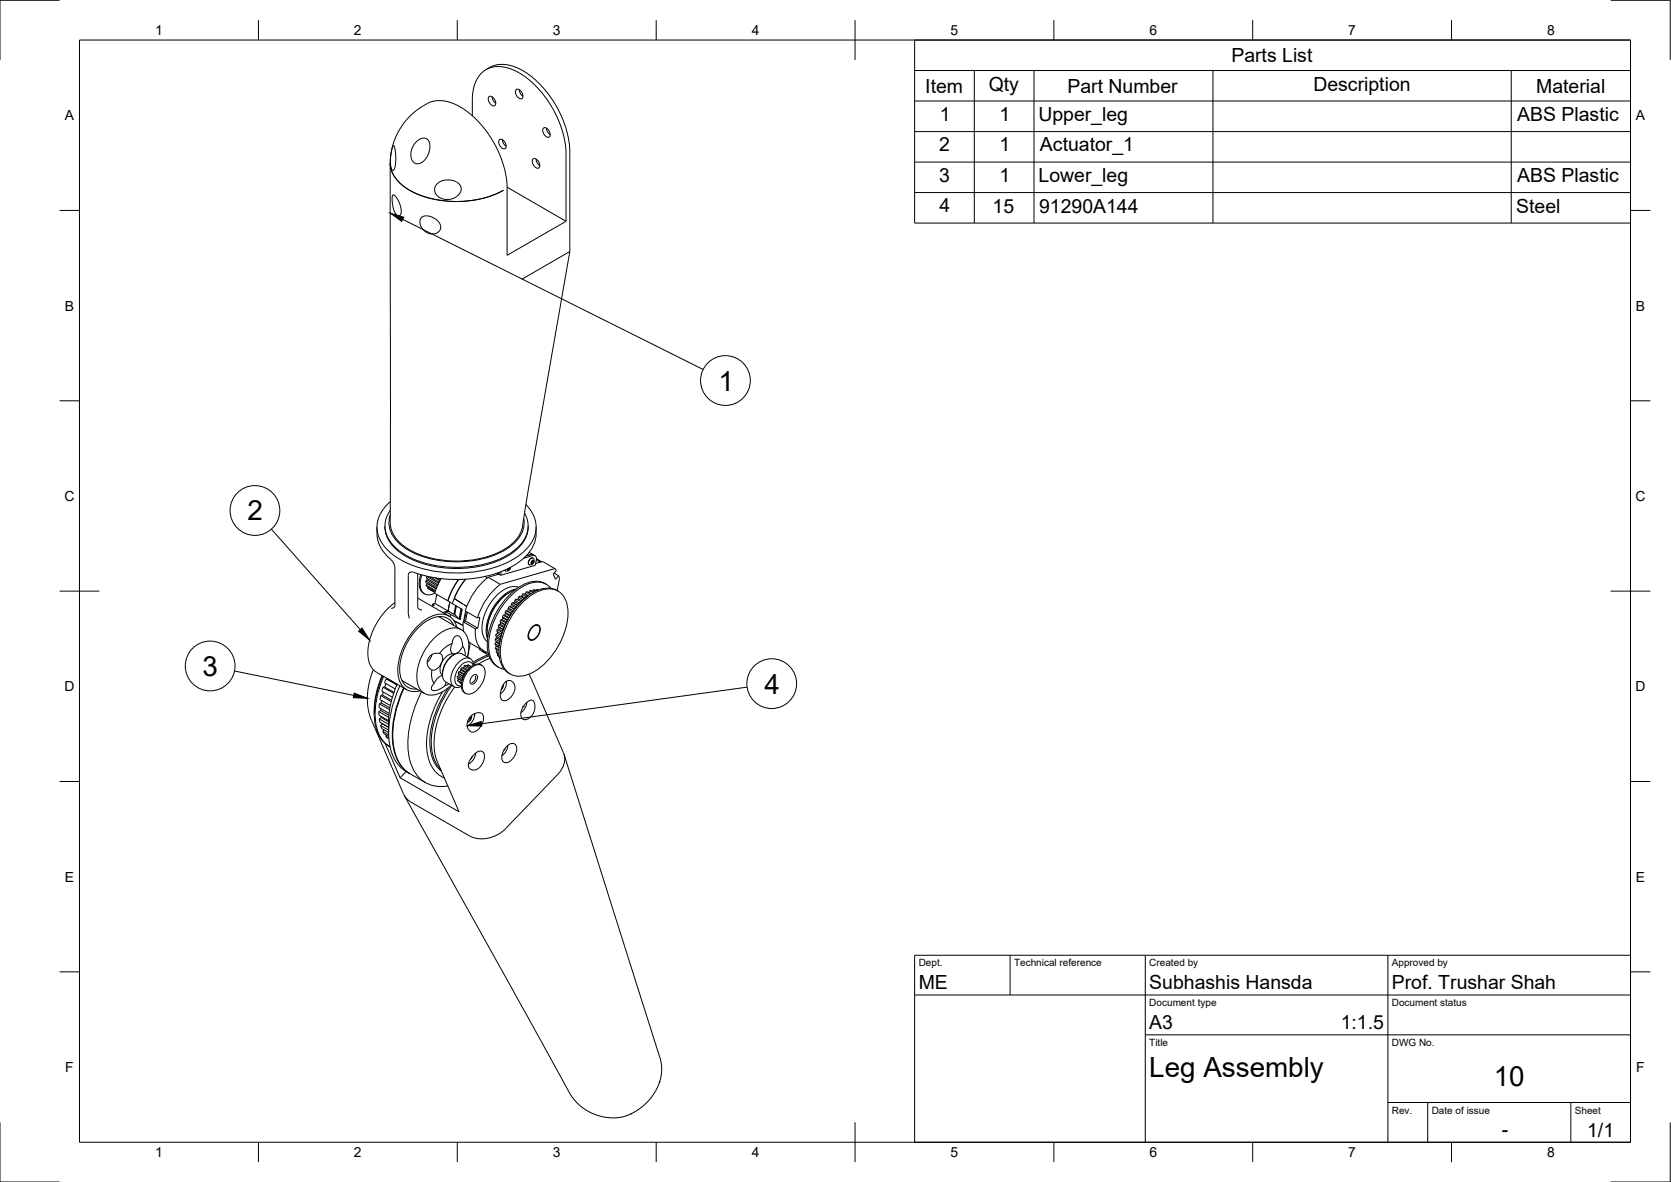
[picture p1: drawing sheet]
<svg xmlns="http://www.w3.org/2000/svg" width="420mm" height="297mm" viewBox="0 0 420 297" stroke-linecap="round" stroke-linejoin="round" font-family="sans-serif">
<!-- layer: Visible -->
<g fill="none" stroke="#000" stroke-width=".25">
<path d="M122.2 17.5l1.6-.6 2.4-.1 2.2 .5 2.7 1.4 2.6 1.9 2.1 2.2 1.9 2.4 1.9 3.2 1.8 4.4 .9 4.6v18.2M122.2 17.5l-1 .8-.8 .8-.7 1.2-.5 1.4-.4 2.8v4.6M122.2 17.5l1.9-1 2.3-.3 2.8 .5 2.6 1.3 2.9 2.2 2.4 2.4 2.4 3.5 1.7 3.2 1.4 3.9 .6 3.8 .1 26.2M98.9 36.7h.2l.2 .8 .2 2.8-.3 2.1-.5 .4-.4-1-.1-1.9 .3-2.1zM104.5 35.8l1.2-.9 1-.2 .9 .5 .5 1-.2 1.8-.5 1.4-.9 1.1-1.2 .6-.5 .1-.7-.4-.5-.5-.3-.9 .2-1.9zM123 24.2a1.55 1.55 0 0 1 1.4 2.4 1.55 1.55 0 0 1-1.4-2.4zM123.7 24.3l.2 .7 .8 .9M125.7 35a1.55 1.55 0 0 1 1.3 2.4 1.55 1.55 0 0 1-1.3-2.4zM126.3 35.1l.2 .7 .8 .9M129.9 22.5a1.55 1.55 0 0 1 1.3 2.3 1.55 1.55 0 0 1-1.3-2.3zM130.5 22.5l.2 .8 .8 .9M134.1 39.9a1.55 1.55 0 0 1 1.4 2.3 1.55 1.55 0 0 1-1.4-2.3z"/>
<path d="M134.8 40l.2 .7 .7 .9M136.7 32.1a1.55 1.55 0 0 1 1.4 2.4 1.55 1.55 0 0 1-1.4-2.4zM137.4 32.2l.2 .7 .7 .9M98.1 41l.3 1.9 .9 1.7 1.8 1.9 1.9 1.3M98.1 41l.3-3.2 1.2-3.7 1.7-2.8 1.9-2.3 2.5-2 2-1.1 1-.4 2.1-.2 2.8 .6 1.8 .8 2.1 1.3 3.3 3.1 2.7 3.6 1.3 2.2 1.2 2.8 .9 3 .6 3.6v17.9l14.8-8.6M98.1 41v25M98.1 41a8.3 8.3 0 0 0 4.9 6.8M98.7 49.1l.3-.1 .5 .4 .9 1.5 .5 1.8-.1 1.1a.72 .72 0 0 1-.8 .5 .72 .72 0 0 1-.6-.7l-.7-2.3zM103 47.8l1.9 1 2.9 1 3.1 .6 3.9 .2M103 47.8a23.9 23.9 0 0 0 11.8 2.8M105.9 54.7a3.4 3.4 0 0 1 4.4 1.1l.5 1.1v.6l-.3 .5a2.97 2.97 0 0 1-3.3 .4 2.97 2.97 0 0 1-1.6-3zM109.8 46.3l.6-.5 1.1-.5 1.5-.1 1 .2 1.5 .9 .4 .8v.8l-.6 1.1-.9 .6-1.4 .5-1.5-.1-1.1-.4-.9-1.1-.2-1.1z"/>
<path d="M114.8 50.6l3.8-.2 3.1-.6 3-1 1.9-1a23.9 23.9 0 0 1-11.8 2.8zM127.5 47l14.8 8.6M98.1 66.1v65.2M98.1 66v.1M143.3 63.2l-11.6 66.9a8.8 8.8 0 0 1-5.3 8.2 25.8 25.8 0 0 1-24.2-.6 8 8 0 0 1-4.1-6.4M143.3 63.2l-12.1 7M94.8 132.5a8.8 8.8 0 0 0 3.5 8.1M96.8 132.2a8.5 8.5 0 0 0 4.6 7.2 27.7 27.7 0 0 0 26.8 0 8.4 8.4 0 0 0 4.6-7.2M98.1 129.4a6.6 6.6 0 0 0 2.3 7.2 22.9 22.9 0 0 0 16.4 4.5 21 21 0 0 0 12.4-4.5 6.9 6.9 0 0 0 2.5-6.3M98.1 128.2a6.9 6.9 0 0 0 1.8 9.8 25 25 0 0 0 18 4.4 20.4 20.4 0 0 0 13-5.5 6.6 6.6 0 0 0 1-8M98.1 126.1a7.8 7.8 0 0 0-2.7 9.3 14.6 14.6 0 0 0 8.7 6.8 32 32 0 0 0 24.6-1.4 10.5 10.5 0 0 0 6.1-7.7 7.9 7.9 0 0 0-2.6-6.3M133.1 138.8l1 .6"/>
<path d="M134 139.6l-2.3 .7M134 139.6a.66 .66 0 0 1 .9 .7v.4M134.1 139.4l-.4-.1-1.4 .4M134.1 139.4l.4 .2M134.8 132.5v1.6M134.8 134.1a9.5 9.5 0 0 1-5.2 7.8 31.5 31.5 0 0 1-25.6 1.9l-1 .1-.3 .5v9.8l.2 1.2M98.3 140.6l.7 .9 .3 1.1v9.7l-.4 .4-.5 .2M99.3 151.4a16.6 16.6 0 0 0-6.8 13.6 4.9 4.9 0 0 0 2.2 3.9l7.5 4.4M105 144.2v8.4l.4 .5 .7 .2M105.1 150.3l.3 .2M105.3 150.5l7.6 4.3M105.8 144.4a3.8 3.8 0 0 0 1 4.9"/>
<path d="M106.1 144.5a4.2 4.2 0 0 0 .4 4.6 2.37 2.37 0 0 0 2.8 0M107.1 146l2.7 1.6M107.1 146v.4l2.6 1.5M107.1 147l.1 .3M107.2 147.3l2.2 1.3M107.3 144.9l2.9 1.6M107.3 144.8l-.1 .4 2.9 1.7M107.4 144.8l-.1 .1M107.4 145.7l-.3 .3M107.4 145.7l2.6 1.5M107.4 146.7l-.3 .3 2.4 1.4M107.4 146.6v.1"/>
<path d="M107.4 146.7l2.3 1.3M107.4 145.4v.3M107.5 147.8l.2 .1M107.6 147.6l-.1 .2 1.8 1.1M108.1 145l2.2 1.3M108.8 151.8l.4 .3-.7 .2M108.8 151.8v.4M109.3 149.1l3.3 1.9M109.4 151.6l3.3 2M109.4 151.6l-.6 .2M109.4 145.2l1.1 .7M109.7 145.3l.9 .5"/>
<path d="M109.8 149.4l-.4 2.2M110.3 154.9l5.7 3.3M110.8 145.4l-.7 1.5M110.9 145.4l-1.6 3.7M112.1 153.7l3.4 1.9M112.1 153.7l-.1 .6M112.6 151l1.1 .7M112.7 153.6l1.4 .8M112.7 153.6l-.6 .1M112.7 153.6l-1.4 .3M113.1 151.3l-.4 2.3M113.2 154.4v.6"/>
<path d="M113.7 151.7l2.5 1.4M114.1 157.1a3.9 3.9 0 0 0-5.6-1.7 15.1 15.1 0 0 0-7.9 13.8 3.9 3.9 0 0 0 4.2 4M114.1 156l2.3 1.1M114.1 154.4l.2 .1M114.2 156l1.5 .8M114.2 150.4l-.4 1.3M114.2 150.4a17.7 17.7 0 0 1 2.9-4.8 17.7 17.7 0 0 0-2.9 4.8l2.9 1.8 .3 .1M114.2 150.4l2.1 1.4M114.3 150.4h-.1M114.6 152.2l-.5 2.2M114.7 152.2l-.4 2.3 .3 .2M114.7 152.3l-.4 2.1 1.1 1.1"/>
<path d="M114.8 157.6a4.1 4.1 0 0 0-5.9-2.9 15.9 15.9 0 0 0-8.8 15.1 4.1 4.1 0 0 0 5.5 3.8M115.3 145.6a17.5 17.5 0 0 0-2.7 5.4M115.4 155.5l.2 .1M115.6 155.6h.2M115.7 156.8l.7 .3M115.7 152.8l.2 .2M115.9 153l.2 .1M115.9 153l-.5 2.5M116.1 153.1l-.5 2.5M116.1 153.1h.1M116.3 153.1l-.5 2.6-.2-.1M116.5 156.3l.1 2.4"/>
<path d="M116.7 156.1l.1 .1M116.7 152l.7 .3M116.8 156.2h.1M116.8 156.2h-.2M117.1 153.6l-.5 2.6M117.1 156.1l-.7 .2 3.1 1.7M117.1 156.1l3 1.7M117.2 153.7l-.4 2.5M117.5 153.8l-.4 2.3M119.5 158a5.1 5.1 0 0 0 3 5.9h.2M120.1 157.8l-.6 .2M122 144.9l.4 .4"/>
<path d="M122.7 145.1a16.9 16.9 0 0 0-5.7 8.4l3 1.8 .6-.2-.5 2.7M124.7 159.4l1.2 .7M124.7 159.4l-.1 .4 1.2 .7M124.9 144l.5 .3M125 158.2l-.1 .4 1.2 .8M125 159.2l-.3 .2M125 159.2l1 .6M125.1 158.8l-.1 .4M125.3 158l1.1 .6M125.3 158l-.3 .2 1.3 .7M125.4 144.3l-2.7 .8 3.1 1.7M125.4 144.3l.5 .3"/>
<path d="M125.4 157l-.1 .4M125.5 157.6l-.3-.2 1.3 .8M125.5 157.6l-.2 .4M125.5 157.6l1 .6M125.5 143.9l-.1 .4M125.7 156.2l1.3 .8M125.7 156.2l.2 .2M125.8 156.9l-.4 .1 1.3 .7M125.8 156.9l1 .6M125.8 146.8a16.9 16.9 0 0 0-5.7 8.5M125.9 156.4l-.1 .5M125.9 156.4l1.1 .7"/>
<path d="M125.9 155.8l-.2 .4M126 143.6l-.1 1M126.3 155.7l-.4 .1 1.4 .8M126.3 155.7l1.1 .6M126.3 155l1.3 .8M126.3 155l.1 .3M126.4 155.3l-.1 .4M126.4 155.3l1.2 .6M126.6 154.6l-.3 .4M126.9 154.6h-.4l1.4 .8M126.9 154.6l1.1 .6M127 153.9l1.3 .7"/>
<path d="M127 153.9l.1 .3M127.1 143.5h.1M127.1 154.2l-.2 .4M127.1 154.2l1.1 .6M127.3 153.5l-.3 .4M127.6 153.5h-.3l1.3 .7M127.6 153.5l1.1 .6M127.7 143v.1M127.7 143.1l.1 .1M127.7 143.1l.2 .1M127.7 142.9v.2M127.7 152.8l1.4 .7"/>
<path d="M127.7 152.8l.1 .3M127.8 153.1l-.2 .4M127.8 153.1l1.1 .7M127.9 142.8l.2 .2M128 152.4l-.2 .4M128.1 148.9a12.1 12.1 0 0 0-5.7 9.7M128.1 143l-.3 .2M128.1 143l-.2 .2M128.1 142.7v.3M128.2 142.7l-.1 .3M128.3 142.6a.48 .48 0 0 1-.2 .6 .48 .48 0 0 1-.6 0l.1-.2M128.3 152.5l-.3-.1 1.3 .7"/>
<path d="M128.3 152.5l1.1 .6M128.3 142.6a.87 .87 0 0 1-.4 .8 .87 .87 0 0 1-1-.1l.2 .2M128.6 152.2v-.4l1.3 .7M128.6 152.2l-.3 .3M128.6 152.2l1 .5M128.9 151.4l1.3 .8-1.1-.6M128.9 151.4l.2 .2M128.9 151.4l-.3 .3M129.4 151.3l.1-.5 1.2 .8M129.4 151.3l-.3 .3M129.4 151.3l1 .5M129.5 148.3a11.4 11.4 0 0 0-6.9 11.8"/>
<path d="M129.8 150.5l1.2 .7M129.8 150.5l-.3 .3M129.8 148a10.8 10.8 0 0 0-7.1 7.7l-.4 1.7a6.3 6.3 0 0 0 .3 3.1M130.3 150.5l-.3 .2M130.3 150.5l.9 .5M130.4 150l1.2 .7M130.4 150l-.1 .5M130.4 150l.3-.2 1.1 .7M130.4 147.6a5.3 5.3 0 0 0-5.4 2 11.5 11.5 0 0 0-3.6 9.8l.6 1.4 .5 .5M131.2 149.8l-.2 .2M131.2 149.8l.8 .5M131.2 151.6a10.2 10.2 0 0 1 7.4-3.6 4.8 4.8 0 0 1 4.1 4.8 18.1 18.1 0 0 1-9.5 16.6 4.8 4.8 0 0 1-7.3-4.2 18 18 0 0 1 5.3-13.6z"/>
<path d="M131.3 149.4l1.1 .6M131.3 149.4l-.1 .4M131.3 149.4l.4-.3 1 .7M132.1 149.3l.1-.5 1 .6M132.1 149.3h-.1M132.1 149.3l.7 .4M132.3 148.8l.3-.1 .9 .5M132.8 149.7l-2.8 2.7-2.1 2.9-1.5 3.2-.9 3.8M132.8 159.8l.4 .8M133 148.9h.1M133 148.9l.2-.5 .8 .5M133 148.9l.5 .3"/>
<path d="M133 141.9h.1M133.2 148.4l.3-.1 .8 .5M133.6 141.5l.2 .1M133.7 141.5v-.3l.4-.2v.4l-.3 .2M133.7 141.5l.1 .1M133.7 141l.4-.2 .2 .2-.2 .5-.4 .3-.2-.3zM133.8 141.2l-.2 .3M133.8 141.2l.2 .2M133.8 141v.2M133.9 141l.2 .1-.1 .3M133.9 157.5a1.1 1.1 0 0 1 1.5-.4 1.1 1.1 0 0 1 .4 1.5l-.4 1a1.77 1.77 0 0 1-2.3 1.1 2.59 2.59 0 0 1 .8-3.2zM133.9 157.6a1 1 0 0 1 1.4-.4 1 1 0 0 1 .4 1.4l-.4 .9a1.63 1.63 0 0 1-2.1 1.1 2.4 2.4 0 0 1 .7-3z"/>
<path d="M134 140.2a1.11 1.11 0 0 0-1 1.7M134 141.4l-.2 .2M134.1 148.2l.3-.1 .5 .3M134.2 140.4l-.2-.2a1.14 1.14 0 0 0-1 1.7l.3 .1M134.2 140.4a1.09 1.09 0 0 1-.9 1.6M134.7 141.6l1.8-.5 3.1 1.8 .3 .5M134.7 148.6l-.6-.4-.2 .4M134.9 140.7l.8 .6M134.9 140.7l-.3 1.4-8.7 2.5M134.9 140.4l1.1 .7M134.9 140.4l1.2 .7M135 148.1h.3"/>
<path d="M135.2 157.2h.1M135.2 157.2h-1M135.3 148.2h.1M135.3 148.3l-.3-.2-.2 .3M136 141.1h.1M136 141.1l-.3 .1M136.1 141.1v.1M137.4 146.8a6 6 0 0 0-6.9 .7 18.8 18.8 0 0 0-8 15 5.7 5.7 0 0 0 2.5 5M138.5 147.8a5.2 5.2 0 0 0-6.7-.6 18.5 18.5 0 0 0-8.9 15.5 5.2 5.2 0 0 0 3.9 5.5M139.3 144l1.2 .7M139.6 142.9l-13.8 3.9M139.9 143.4l-.8 .9 .6 1.3 .8-.9"/>
<path d="M140 148.3l.3 .3M140 148.3a6.9 6.9 0 0 0-7.6 1.7 18.8 18.8 0 0 0-6.9 14.3 5.8 5.8 0 0 0 2.8 5.1M140.5 144.7l.2 .7-.6 3M93.9 168.3l-1 3.2-.5 2.6v3.1l.5 2.4 8.6 20 .9 1.2 .8 .7M95.3 178.8v.9l2.4 1.4M95.3 177.8l2.5 1.5M95.4 176.9l2.6 1.5M95.4 176.9l-.1 .9M95.5 175.8l2.6 1.5M95.7 178.5l-.5 .3 2.5 1.5M95.7 174.8l2.7 1.5M95.7 178.5l2.1 1.2"/>
<path d="M95.7 174.8l-.2 1M95.7 178.1v.4M95.8 176.6l-.4 .3M95.8 176.6l2.2 1.3M95.9 176v.6M96.1 169.7a22.9 22.9 0 0 0-2 9.6M96.2 174.7l-.5 .1M96.2 174.7l2.3 1.3M96.2 169.8a18.9 18.9 0 0 0-1.2 14.5 6.8 6.8 0 0 0 2.8 3.2M96.3 172.7l2.7 1.6M96.3 172.7l-.3 1 2.7 1.5M96.4 173.9l-.2 .8"/>
<path d="M96.5 170a18.9 18.9 0 0 0-1.2 14.5 6.8 6.8 0 0 0 2.8 3.2l-.3-.2M96.7 171.6l2.7 1.5M96.7 172.6l-.4 .1M96.7 172.6l2.4 1.4M97 171.8l-.3 .8M97.1 170.6l-.4 1M97.5 170.6h-.4l2.7 1.5M97.5 170.6l2.4 1.4M97.5 170.6h.1M99.9 171.9a24.2 24.2 0 0 0-2.2 9.5M100.6 172.3a25 25 0 0 0-2.4 15.9 8.8 8.8 0 0 0 3.9 5.7M101 171l5.7 3.3"/>
<path d="M101.5 172.9a24.9 24.9 0 0 0-2.4 15.9 8.7 8.7 0 0 0 4 5.7M101.6 172.9a25 25 0 0 0-2.4 15.9 8.8 8.8 0 0 0 4 5.7l3.8 2.2M106 173.8a26.9 26.9 0 0 0-3.2 16.3 8.3 8.3 0 0 0 7.6 7.5l2.2-.1M108.6 168.4v1.9l.6 1.4 .9-1.3 1.2-.6M108.6 164.5l-.6 1.3-.6 .7M109.2 171.8l-.7 1.1a.88 .88 0 0 0 1.4 .5l1.9-1M110.5 164.2a1.21 1.21 0 0 1 .7 1.7 2.76 2.76 0 0 1-2.6 2.5M111.2 169.2v.3M111.3 173.8a24 24 0 0 0-3.8 15.8 7.4 7.4 0 0 0 4.2 5.9M112.2 171.4l-.4 1M112.8 172.8a23.9 23.9 0 0 0-4.6 15.5l.2 1a7.4 7.4 0 0 0 2.6 4.4M112.9 171.8l-1.1 .6"/>
<path d="M113.6 172.2a24.1 24.1 0 0 0-5 16.3l.2 1a7.8 7.8 0 0 0 2 3.8M113.7 161.7a8.5 8.5 0 0 0-3.3 2.5h-.7l-.8 .2-.7 .4-.5 .7-.3 .9 .1 .8 .4 .7 .7 .5M114.1 164.5a5.7 5.7 0 0 0-2.8 4.7M114.2 160.2l.1-.2a1.01 1.01 0 0 1 1.1-.2 1.01 1.01 0 0 1 .6 1l.2 .4a2.27 2.27 0 0 1-2.3 3.1 2.19 2.19 0 0 1-.2-2.8zM114.2 164.4a2.99 2.99 0 0 0-3.3 2.4 2.29 2.29 0 0 0 .3 2.8M114.3 172.7l-2.2 3.5-1.7 3.7-1 3.9-.2 3.9 .6 3.3 5.6 13-14.8-8.5M114.9 170.4l1.2 .7M115 170l1.2 .7M115 170v.3M115 171l1 .6M115.1 171l.1 .2M115.2 169.2l1.3 .8z"/>
<path d="M115.2 171.2l.8 .5M115.3 169.8l-.3 .2M115.3 169.8l1.1 .6M115.3 170.6l-.3 .4M115.3 170.6h.1M115.3 170.6l.8 .5M115.4 168.8l1.3 .8M115.4 168.8l-.2 .4M115.4 169.3l-.1 .5M115.6 171.5l.4 .3M115.7 168.8h-.3M115.7 168.8l1.1 .6"/>
<path d="M115.8 168.1l1.4 .8M115.8 168.1l.1 .3M115.8 168.1l.3-.3 1.3 .7M115.9 168.4l-.2 .4M115.9 168.4l1.1 .7M116.3 162.3l.5 .9 .2 1.6M116.6 167.7l.1-.4 1.2 .7M116.6 167.7l-.2 .2M116.6 167.7l1 .6M117 167.2l1.1 .6M117 167.1l-.3 .2M117.6 167.1l.8 .5"/>
<path d="M117.6 167.1l-.2 .3M117.6 167.1l.9 .4M117.7 168.2l-1 1.4-.5 1.2M117.8 161.2l3.8 2.4M117.8 161.3l.2 .1M117.9 161.3l.1 .1M118 168.3a2.58 2.58 0 0 1 3.4-1 3.8 3.8 0 0 1-.3 4.6l-.4 .6a3.5 3.5 0 0 1-3.4 1.9 2.58 2.58 0 0 1-.8-3.4l.6-1.4zM118.2 161.6l-.7 3.5a6.2 6.2 0 0 0-1.3-6.8 4.8 4.8 0 0 0-5.6 .9 14.2 14.2 0 0 0-5.7 11.9 3.8 3.8 0 0 0 5.9 3l2.7-1.9M118.2 165.5l-2-1.2a2.76 2.76 0 0 0-3.2 1.1 5.5 5.5 0 0 0-1.5 5.2l.6 .8 2.1 1.2M118.4 179.9v.8M118.6 179.8l-.2 .9M118.8 169.9a.69 .69 0 0 1 1.2-.1 1.66 1.66 0 0 1-1.6 2.1 1.52 1.52 0 0 1 .4-2z"/>
<path d="M119 167.2a1.47 1.47 0 0 0-2.5-.5 4.9 4.9 0 0 0-2 4.9 1.23 1.23 0 0 0 1.5 .8M119.1 167.1a1.72 1.72 0 0 0-1-1.7 1.72 1.72 0 0 0-2 .4 5.8 5.8 0 0 0-2.5 6.1 1.6 1.6 0 0 0 2.4 .6M119.3 179.3a3.3 3.3 0 0 1-1.8 3.1l.3-.1M119.4 179.3v.3M119.5 169.9l.1 .5-.2 .5-.4 .5-.4 .1M120.5 162.9l.3 .5 1.5 .9M120.9 167.1l.2 .1M120.9 167a2.76 2.76 0 0 0-3.1 1.1 5.5 5.5 0 0 0-1.6 5.3l.9 .9M121.1 179.2a2.76 2.76 0 0 1-.5 3.7 1.73 1.73 0 0 1-2.2 1l-.6-.5-.3-.8v-.9l.3-.9 .6-.8 1-.7 .8-.2 .9 .2M121.6 163.5l.3 .6M122 163.8a.65 .65 0 0 0 .8 .6M122.8 164.6l-2.2 .8-1.6 1"/>
<path d="M122.9 164.9l-2.2 .9-1.7 1M123.2 165.4l-2.9 1.5M124.5 161l1.1 .7M124.5 161.7l1 .6M124.5 161.7v.4l1 .6M124.5 160.6l1.2 .7M124.5 160.6v.4M124.6 162.8v.3l.8 .5M124.7 163.7l.1 .3 .7 .4M124.8 161.4l-.3 .3M124.8 161.4l.8 .4M124.8 161.2v.2"/>
<path d="M124.8 162.3v.1M124.8 162.4l-.3 .4 .9 .5M124.8 162.4l.7 .4M124.9 160.3l-.4 .3M124.9 160.3l.9 .5M124.9 160v.3M125 163.4l-.3 .3 .7 .4M125 167.5l.3 .2M125.1 164.6l.4 .3M125.1 164.6l.1 .2M125.2 164.9l.3 .1M125.2 164.3l-.1 .3"/>
<path d="M125.5 165.3l.1 .1M125.5 165.3l.1 .2M125.5 165.2v.1M126.2 172.7l.2 .1M126.3 172.4l.1 .4M126.4 172.8l-.3 .2M126.4 172.8l-.4 .6M126.6 172l-.2 .8M127.3 171.6v.1M127.3 171.6v-.4a3.2 3.2 0 0 1-1.5 3.2M129.3 173.7a2.84 2.84 0 0 1-2.9 2.3 2.27 2.27 0 0 1-.5-2.1l.3-1.3 .6-.9 .6-.5 .6-.2 .8 .2 .5 .7 .2 .9-.2 .9M131.6 177.6h.1"/>
<path d="M131.6 177.5l-.2 .3M132.1 176.9l1.4-1 .7 .3 .3 .8v.9l-.4 1.4a3 3 0 0 1-2.4 1.5 1.61 1.61 0 0 1-.6-2.2zM132.5 176.5l-.5 1.5-1 1.1M133 169.4l8.7 19.8a5 5 0 0 1-1.4 5.3M133.2 160.6l.1 .1M95.4 180.7l.4-.4 1.9 1.1M95.4 180.7l2.3 1.3M95.4 180.6l.1 .9 2.2 1.2M95.7 182.3l.2 .7 1.8 1.1M95.8 180v.3M96.1 181.8v.1M96.2 183.8l1.5 .8"/>
<path d="M96.3 183.8l.3 .6M96.6 183.4l-.4 .4M96.6 184.4l1.1 .7M96.9 186.9l3.7 8.6M97 185l.7 .5M97 185l.5 .5M97.2 184.8l-.2 .2M97.5 185.5l.3 .2M97.7 182.8l-1.6-.9-.4 .4 2 1.2M97.7 181.4v2.7M102.1 193.9l-1.5 1.6M102.1 193.9l.9 .5"/>
<path d="M110.4 193.3l.5 .3M110.9 193.7h.1M117.5 181.4l.2 .1zM117.7 181.5h-.2M118 180.4l.4 .3M118.4 180.7l-.7 .8M118.4 180.7l-.5 .3-.2 .5M118.6 190.3h.1M118.7 190.3h.1M118.7 190.3h-.1M118.7 190.3l-.4 .6M118.8 190.1l-.1 .2"/>
<path d="M119.1 189.7l.4-.4a1.29 1.29 0 0 1 1.7-.5 1.29 1.29 0 0 1 .6 1.7 3.1 3.1 0 0 1-2.5 3h-.2a1.39 1.39 0 0 1-1.3-.8 1.39 1.39 0 0 1 .3-1.6l1-1.4M119.6 189.2a3.4 3.4 0 0 1-1.8 2.8l.2-.1M126.8 188.4h.1M126.8 188.3v.1M126.8 188.4l-.2 .3M127.2 187.8a1.61 1.61 0 0 1 2.5-.6 3.5 3.5 0 0 1-2.6 4.5 1.61 1.61 0 0 1-.7-2.4zM127.7 187.3l-.4 1.5-1.1 1.1M140.3 194.6l-13.1 13.6a8 8 0 0 1-9.1 1.9l-14.9-8.6M141.8 189.6l24.1 76.2 .4 2a9.5 9.5 0 0 1-.5 4.2l-1.4 2.9-2.1 2.5-2.9 2.2-2.9 1.1-3.1 .2-3.3-.6-2.9-1.4-2.3-2-1.6-2-41.6-75"/>
</g>
<!-- layer: Border -->
<g fill="none" stroke="#000" stroke-width=".25">
<path d="M15 .1h-15v15M20 10.1h390v276.9h-390zM65 5.1v5M115 5.1v5M165 5.1v5M215 5.1v10M265 5.1v5M315 5.1v5M365 5.1v5M405 .1h15v15M15 52.9h5M410 52.9h5"/>
<path d="M15 100.7h5M410 100.7h5M15 148.6h10M405 148.6h10M15 196.4h5M410 196.4h5M15 244.2h5M410 244.2h5M0 282.1v14.9h15M65 287v5M115 287v5M165 287v5"/>
<path d="M215 282.1v9.9M265 287v5M315 287v5M365 287v5M420 282.1v14.9h-15"/>
</g>
<!-- layer: TitleBlock -->
<path d="M230 240.1h180v46.9h-180zM230 250h180M254 240.1v9.9M288 240.1v46.9M349 240.1v46.9M288 260.1h122M349 277.1h61M359 277.1v9.9M395 277.1v9.9" fill="none" stroke="#000" stroke-width=".25"/>
<!-- layer: BOM -->
<g fill="none" stroke="#000" stroke-width=".25">
<path d="M230 10.1h180v46h-180zM230 17.7h180M245 17.7v38.4M260 17.7v38.4M305 17.7v38.4M380 17.7v38.4M230 25.4h180M230 33.1h180M101.3 55.1l75.5 37.7M230 40.7h180M230 48.4h180M68.2 133l22.4 25.2"/>
<path d="M58.9 168.6l30.1 6.2M187.8 172.7l-66.7 9.2"/>
<circle cx="182.4" cy="95.6" r="6.3"/>
<circle cx="64.1" cy="128.3" r="6.3"/>
<circle cx="52.8" cy="167.4" r="6.3"/>
<circle cx="194" cy="171.8" r="6.3"/>
</g>
<path d="M98.1 53.6l3.4 1-.5 1zM90.2 158.6l.8-.8 1.9 3.1zM89.1 174.2l3.3 1.3-3.6-.2zM117.6 182.4l3.4-1.1 .1 1.2z" fill="#000" stroke="#000" stroke-width=".25"/>
<g font-size="7">
<text x="180.7" y="98.2">1</text>
<text x="62.2" y="130.8">2</text>
<text x="50.9" y="169.8">3</text>
<text x="192.2" y="174.3">4</text>
<text x="289" y="270.6">Leg Assembly</text>
<text x="375.6" y="272.9">10</text>
</g>
<g font-size="4.9">
<text x="309.6" y="15.6">Parts List</text>
<text x="232.7" y="23.3">Item</text>
<text x="248.6" y="22.8">Qty</text>
<text x="268.4" y="23.3">Part Number</text>
<text x="330.2" y="22.8">Description</text>
<text x="386.3" y="23.3">Material</text>
<text x="236.3" y="30.4">1</text>
<text x="251.3" y="30.4">1</text>
<text x="261.1" y="30.4">Upper_leg</text>
<text x="381.5" y="30.4">ABS Plastic</text>
<text x="236.2" y="38.1">2</text>
<text x="251.3" y="38.1">1</text>
<text x="261.5" y="38.1">Actuator_1</text>
<text x="236.1" y="45.7">3</text>
<text x="251.3" y="45.7">1</text>
<text x="261.1" y="45.7">Lower_leg</text>
<text x="381.5" y="45.8">ABS Plastic</text>
<text x="236.2" y="53.4">4</text>
<text x="249.6" y="53.4">15</text>
<text x="261.3" y="53.4">91290A144</text>
<text x="381.3" y="53.5">Steel</text>
<text x="231" y="248.5">ME</text>
<text x="289" y="248.5">Subhashis Hansda</text>
<text x="350" y="248.5">Prof. Trushar Shah</text>
<text x="289" y="258.6">A3</text>
<text x="337.1" y="258.6">1:1.5</text>
<text x="377.7" y="285.5">-</text>
<text x="399.1" y="285.7">1/1</text>
</g>
<g font-size="3.5">
<text x="39" y="8.8">1</text>
<text x="89" y="8.8">2</text>
<text x="139" y="8.8">3</text>
<text x="189" y="8.8">4</text>
<text x="239" y="8.8">5</text>
<text x="289" y="8.8">6</text>
<text x="339" y="8.8">7</text>
<text x="389" y="8.8">8</text>
<text x="16.3" y="30.2">A</text>
<text x="411.3" y="30.2">A</text>
<text x="16.3" y="78">B</text>
<text x="411.3" y="78">B</text>
<text x="16.2" y="125.9">C</text>
<text x="411.2" y="125.9">C</text>
<text x="16.2" y="173.7">D</text>
<text x="411.2" y="173.7">D</text>
<text x="16.3" y="221.6">E</text>
<text x="411.3" y="221.6">E</text>
<text x="16.4" y="269.4">F</text>
<text x="411.4" y="269.4">F</text>
<text x="39" y="290.8">1</text>
<text x="89" y="290.8">2</text>
<text x="139" y="290.8">3</text>
<text x="189" y="290.8">4</text>
<text x="239" y="290.8">5</text>
<text x="289" y="290.8">6</text>
<text x="339" y="290.8">7</text>
<text x="389" y="290.8">8</text>
</g>
<g font-size="2.5">
<text x="231" y="242.9">Dept.</text>
<text x="255" y="242.9">Technical reference</text>
<text x="289" y="242.9">Created by</text>
<text x="350" y="242.9">Approved by</text>
<text x="289" y="252.8">Document type</text>
<text x="350" y="252.8">Document status</text>
<text x="289" y="262.9">Title</text>
<text x="350" y="262.9">DWG No.</text>
<text x="350" y="279.9">Rev.</text>
<text x="360" y="279.9">Date of issue</text>
<text x="396" y="279.9">Sheet</text>
</g>
</svg>
